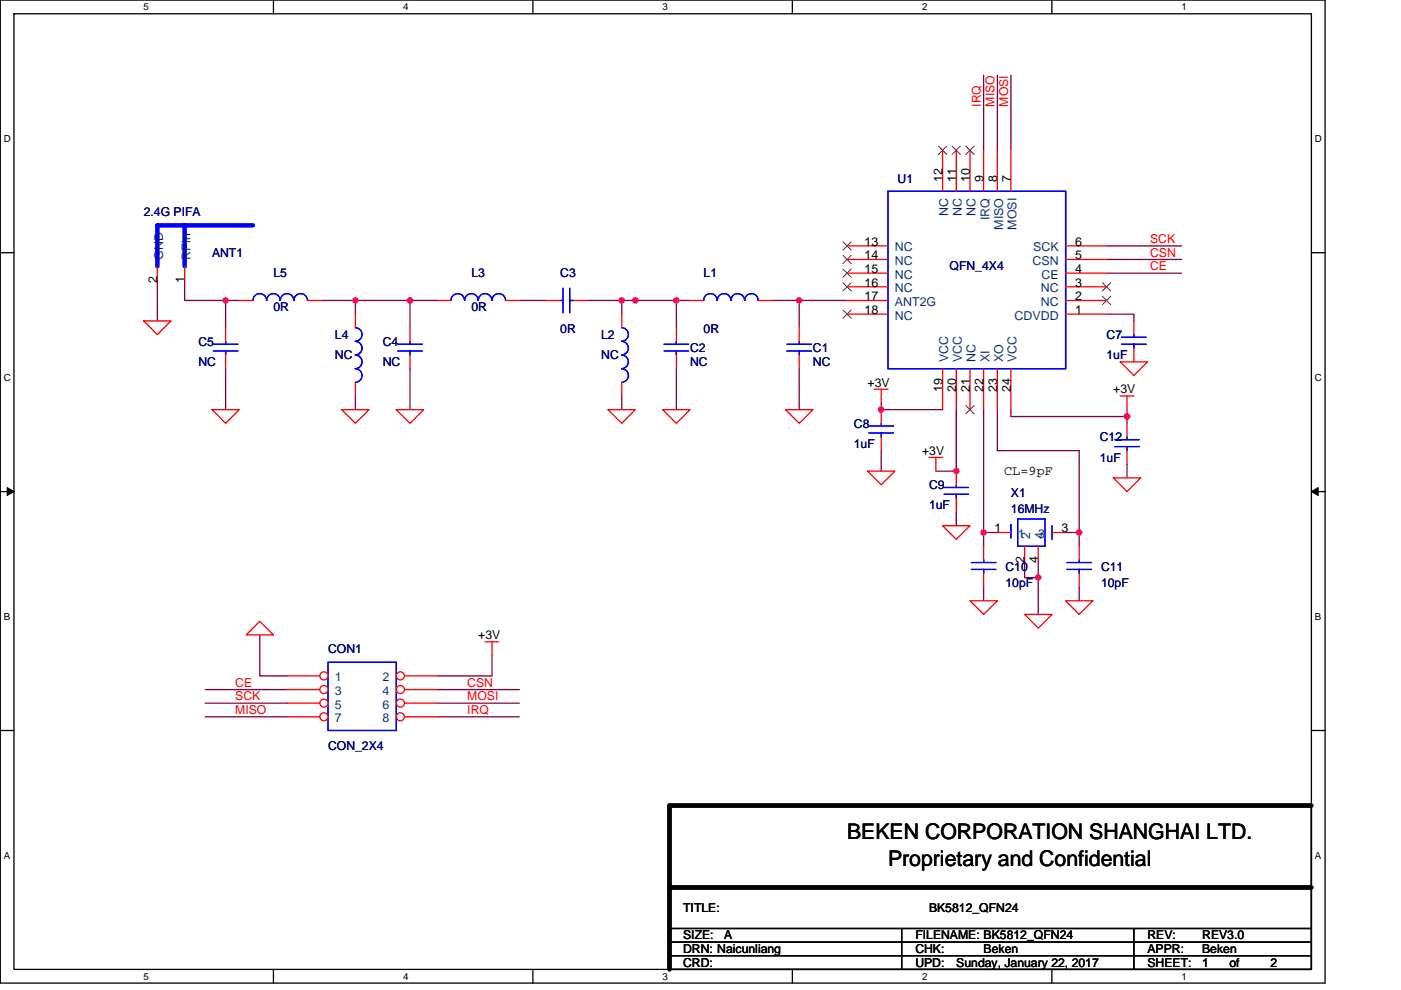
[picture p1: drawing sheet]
<svg xmlns="http://www.w3.org/2000/svg" width="297mm" height="210mm" viewBox="0 0 297 210" stroke-linecap="round" stroke-linejoin="round" font-family="sans-serif">
<path d="M.1 0h280.8v208.5h-280.8zM3 2.9h275v202.7h-275z" fill="none" stroke="#000" stroke-width=".28"/>
<g fill="#fff">
<path d="M30.5 .3h1.1v2.3h-1.1z"/>
<path d="M30.5 205.9h1.1v2.3h-1.1z"/>
</g>
<path d="M58 0v2.9M58 205.6v2.9" fill="none" stroke="#000" stroke-width=".28"/>
<g fill="#fff">
<path d="M85.5 .3h1.1v2.3h-1.1z"/>
<path d="M85.5 205.9h1.1v2.3h-1.1z"/>
</g>
<path d="M113 0v2.9M113 205.6v2.9" fill="none" stroke="#000" stroke-width=".28"/>
<g fill="#fff">
<path d="M140.5 .3h1.1v2.3h-1.1z"/>
<path d="M140.5 205.9h1.1v2.3h-1.1z"/>
</g>
<path d="M168 0v2.9M168 205.6v2.9" fill="none" stroke="#000" stroke-width=".28"/>
<g fill="#fff">
<path d="M195.5 .3h1.2v2.3h-1.2z"/>
<path d="M195.5 205.9h1.2v2.3h-1.2z"/>
</g>
<path d="M223 0v2.9M223 205.6v2.9" fill="none" stroke="#000" stroke-width=".28"/>
<g fill="#fff">
<path d="M250.5 .3h1.2v2.3h-1.2z"/>
<path d="M250.5 205.9h1.2v2.3h-1.2z"/>
<path d="M.8 28.3h1.5v2.3h-1.5z"/>
<path d="M278.8 28.3h1.5v2.3h-1.5z"/>
<path d="M.8 78.9h1.5v2.3h-1.5z"/>
<path d="M278.8 78.9h1.5v2.3h-1.5z"/>
</g>
<path d="M.1 53.6h2.9M278 53.6h2.9" fill="none" stroke="#000" stroke-width=".28"/>
<g fill="#fff">
<path d="M.8 129.6h1.4v2.3h-1.4z"/>
<path d="M278.8 129.6h1.4v2.3h-1.4z"/>
</g>
<path d="M.1 104.3h2.9M278 104.3h2.9" fill="none" stroke="#000" stroke-width=".28"/>
<path d="M1.5 103.4l1.5 .9-1.5 .8zM278 104.3l1.5-.9v1.7z" fill="#000" stroke="#000" stroke-width=".21"/>
<g fill="#fff">
<path d="M.8 180.3h1.4v2.3h-1.4z"/>
<path d="M278.8 180.3h1.4v2.3h-1.4z"/>
</g>
<path d="M.1 154.9h2.9M278 154.9h2.9M278 170.9v34.7h-136.1M141.9 196.9h136.1M141.9 199.8h136.1M191.2 196.9v8.7M240.4 196.9v8.7M141.9 202.7h136.1" fill="none" stroke="#000" stroke-width=".28"/>
<g fill="none" stroke="#800040" stroke-width=".28">
<path d="M208.6 16v15.9M211.5 16v15.9M214.3 16v15.9M33.4 59.4v8.7M39.2 59.4v4.3h8.6M234.6 52.2h15.9M234.6 55h15.9M234.6 57.9h15.9M47.8 78.2v8.7M50.7 63.7h-2.9v5.8M68.1 63.7h7.3M75.4 63.7h11.5v5.8"/>
<path d="M75.4 63.7v2.9M86.9 78.2v8.7M86.9 63.7h5.8M110.1 63.7h5.8M124.6 63.7h7.2M143.4 78.2v8.7M143.4 63.7h2.9M143.4 63.7h-11.6v2.9M143.4 63.7v5.8M163.7 63.7h5.8v5.8M169.5 78.2v8.7M169.5 63.7h10.1"/>
<path d="M234.6 66.6h5.8v1.5M75.4 84v2.9M131.8 84v2.9M186.8 85.4v1.5h13.1M186.8 95.6v4.3M202.8 86.9v13h-4.4M208.6 86.9v26M211.5 86.9v8.7h17.3v17.3M214.3 86.9v1.4h24.6M238.9 98.5v2.9M238.9 86.9v1.4M238.9 88.3v1.5"/>
<path d="M202.8 108.6v2.9M208.6 112.9h2.9M208.6 112.9v2.9M217.2 118.7v3.8h2.9M220.1 118.7v3.8M225.9 112.9h2.9M228.8 112.9v2.9M55.1 134.7v8.7h5.8M104.3 139v4.4h-11.6M208.6 124.5v2.9M220.1 122.5v7.8M228.8 124.5v2.9"/>
<path d="M43.5 146.3h17.4M43.5 152h17.4M43.5 149.1h17.4M92.7 152h17.4M92.7 149.1h17.4M92.7 146.3h17.4"/>
</g>
<g fill="#f0f" stroke="#f0f" stroke-width=".28">
<circle cx="228.8" cy="112.9" r=".57"/>
<circle cx="220.1" cy="122.5" r=".57"/>
<circle cx="208.5" cy="112.9" r=".57"/>
<circle cx="169.4" cy="63.7" r=".57"/>
<circle cx="238.9" cy="88.3" r=".57"/>
<circle cx="202.8" cy="99.9" r=".57"/>
<circle cx="186.8" cy="86.9" r=".57"/>
<circle cx="143.4" cy="63.7" r=".57"/>
<circle cx="131.8" cy="63.7" r=".57"/>
<circle cx="86.9" cy="63.7" r=".57"/>
<circle cx="134.7" cy="63.7" r=".57"/>
<circle cx="75.3" cy="63.7" r=".57"/>
<circle cx="47.8" cy="63.7" r=".57"/>
</g>
<g fill="none" stroke="#f00" stroke-width=".28">
<path d="M30.5 68.1h5.8l-2.9 2.9zM47.8 69.5v2.9M47.8 75.3v2.9M50.7 63.7h2.9M65.2 63.7h2.9M86.9 69.5v2.9M86.9 75.3v2.9M92.7 63.7h2.9M107.2 63.7h2.9M131.8 66.6v2.9M237.5 76.8h5.8l-2.9 2.9zM45 86.9h5.7l-2.9 2.9z"/>
<path d="M72.5 86.9h5.7l-2.8 2.9zM84 86.9h5.8l-2.9 2.9zM128.9 86.9h5.8l-2.9 2.9zM131.8 81.1v2.9M140.5 86.9h5.8l-2.9 2.9zM166.6 86.9h5.8l-2.9 2.9zM183.9 99.9h5.8l-2.9 2.9zM185.4 82.5h2.9M186.8 82.5v2.9M197 97h2.9M198.4 97v2.9M202.8 99.9v2.9"/>
<path d="M237.5 84h2.9M238.9 84v2.9M199.9 111.5h5.8l-2.9 2.9zM202.8 105.7v2.9M236 101.4h5.8l-2.9 2.9zM55.1 131.8l2.9 2.9h-5.8zM102.9 136.1h2.8M104.3 136.1v2.9M205.7 127.4h5.8l-2.9 2.9zM217.2 130.3h5.8l-2.9 2.9zM225.9 127.4h5.8l-2.9 2.9z"/>
</g>
<path d="M278 170.9h-136.1v34.7M141.9 188.2h136.1" fill="none" stroke="#000" stroke-width=".87"/>
<g fill="none" stroke="#00f" stroke-width=".28">
<path d="M45.2 74.4h5.3M45.2 73h5.3M47.8 72.4v.6M47.8 74.4v.9M53.6 63.7a1.42 1.42 0 0 1 1.5-1.4h-.1a1.44 1.44 0 0 1 1.5 1.4M56.5 63.7a1.42 1.42 0 0 1 1.5-1.4h-.1a1.44 1.44 0 0 1 1.5 1.4 1.43 1.43 0 0 1 1.5-1.4 1.43 1.43 0 0 1 1.4 1.4M62.3 63.7a1.43 1.43 0 0 1 1.5-1.4 1.44 1.44 0 0 1 1.4 1.4M84.3 74.4h5.2M84.3 73h5.2M86.9 72.4v.6M86.9 74.4v.9M95.6 63.7a1.43 1.43 0 0 1 1.5-1.4 1.43 1.43 0 0 1 1.4 1.4 1.43 1.43 0 0 1 1.5-1.4h-.1a1.44 1.44 0 0 1 1.5 1.4 1.43 1.43 0 0 1 1.5-1.4h-.1a1.44 1.44 0 0 1 1.5 1.4"/>
<path d="M104.3 63.7a1.42 1.42 0 0 1 1.4-1.4 1.44 1.44 0 0 1 1.5 1.4M131.8 69.5a1.44 1.44 0 0 1 1.4 1.5 1.48 1.48 0 0 1-1.4 1.4 1.47 1.47 0 0 1 1.4 1.5 1.48 1.48 0 0 1-1.4 1.4M131.8 75.3a1.45 1.45 0 0 1 1.4 1.4 1.46 1.46 0 0 1-1.4 1.5M131.8 78.2a1.45 1.45 0 0 1 1.4 1.4 1.46 1.46 0 0 1-1.4 1.5M200.1 104.8h5.3M200.1 103.4h5.3M202.8 102.8v.6M202.8 104.8v.9M69.6 140.5h14.4v14.4h-14.4z"/>
</g>
<circle cx="68.7" cy="143.3" r=".86" fill="#fff" stroke="#f00" stroke-width=".28"/>
<path d="M60.9 143.4h6.9" fill="none" stroke="#f00" stroke-width=".28"/>
<circle cx="84.9" cy="143.3" r=".86" fill="#fff" stroke="#f00" stroke-width=".28"/>
<path d="M85.8 143.4h6.9" fill="none" stroke="#f00" stroke-width=".28"/>
<circle cx="68.7" cy="146.2" r=".86" fill="#fff" stroke="#f00" stroke-width=".28"/>
<path d="M60.9 146.3h6.9" fill="none" stroke="#f00" stroke-width=".28"/>
<circle cx="84.9" cy="146.2" r=".86" fill="#fff" stroke="#f00" stroke-width=".28"/>
<path d="M85.8 146.3h6.9" fill="none" stroke="#f00" stroke-width=".28"/>
<circle cx="68.7" cy="149.1" r=".86" fill="#fff" stroke="#f00" stroke-width=".28"/>
<path d="M60.9 149.1h6.9" fill="none" stroke="#f00" stroke-width=".28"/>
<circle cx="84.9" cy="149.1" r=".86" fill="#fff" stroke="#f00" stroke-width=".28"/>
<path d="M85.8 149.1h6.9" fill="none" stroke="#f00" stroke-width=".28"/>
<circle cx="68.7" cy="152" r=".86" fill="#fff" stroke="#f00" stroke-width=".28"/>
<path d="M60.9 152h6.9" fill="none" stroke="#f00" stroke-width=".28"/>
<circle cx="84.9" cy="152" r=".86" fill="#fff" stroke="#f00" stroke-width=".28"/>
<g fill="none" stroke="#f00" stroke-width=".28">
<path d="M199.9 31.9v8.7M202.8 31.9v8.7M205.7 31.9v8.7M208.6 31.9v8.7M211.5 31.9v8.7M214.3 31.9v8.7M33.4 56.5v2.9M39.2 56.5v2.9M179.6 52.2h8.7M179.6 55h8.7M179.6 57.9h8.7M225.9 52.2h8.7"/>
<path d="M225.9 55h8.7M225.9 57.9h8.7M75.4 66.6v2.9M115.9 63.7h2.9M121.7 63.7h2.9M143.4 69.5v2.9M143.4 75.3v2.9M146.3 63.7h2.9M160.8 63.7h2.9M169.5 69.5v2.9M169.5 75.3v2.9M179.6 63.7h8.7"/>
<path d="M179.6 60.8h8.7M179.6 66.6h8.7M199.9 78.2v8.7M202.8 78.2v8.7M205.7 78.2v8.7M208.6 78.2v8.7M211.5 78.2v8.7M214.3 78.2v8.7M225.9 63.7h8.7M225.9 60.8h8.7M225.9 66.6h8.7M240.4 68.1v2.9"/>
<path d="M240.4 73.9v2.9M75.4 81.1v2.9M186.8 86.9v2.9M186.8 92.7v2.9M238.9 89.8v2.9M238.9 95.6v2.9M208.6 115.8v2.9M211.5 112.9h2.8M217.2 115.8v2.9M220.1 115.8v2.9M223 112.9h2.9M228.8 115.8v2.9"/>
<path d="M208.6 121.6v2.9M228.8 121.6v2.9M85.8 152h6.9"/>
</g>
<g fill="none" stroke="#00f" stroke-width=".28">
<path d="M188.3 40.6h37.6v37.6h-37.6zM75.3 69.5a1.44 1.44 0 0 1 1.5 1.5 1.47 1.47 0 0 1-1.5 1.4 1.47 1.47 0 0 1 1.5 1.5 1.47 1.47 0 0 1-1.5 1.4M75.3 75.3a1.45 1.45 0 0 1 1.5 1.4 1.45 1.45 0 0 1-1.5 1.5M75.3 78.2a1.45 1.45 0 0 1 1.5 1.4 1.45 1.45 0 0 1-1.5 1.5M118.8 63.7h.6M119.4 61.1v5.2M120.8 63.7h.9M120.8 61.1v5.2M140.8 74.4h5.2M140.8 73h5.2M143.4 72.4v.6M143.4 74.4v.9"/>
<path d="M149.2 63.7a1.43 1.43 0 0 1 1.4-1.4 1.44 1.44 0 0 1 1.5 1.4 1.43 1.43 0 0 1 1.4-1.4 1.44 1.44 0 0 1 1.5 1.4M155 63.7a1.42 1.42 0 0 1 1.4-1.4 1.44 1.44 0 0 1 1.5 1.4M157.9 63.7a1.42 1.42 0 0 1 1.4-1.4 1.44 1.44 0 0 1 1.5 1.4M166.9 74.4h5.2M166.9 73h5.2M169.5 72.4v.6M169.5 74.4v.9M237.8 73h5.2M237.8 71.5h5.2M240.4 71v.5M240.4 73v.9M184.2 91.8h5.2"/>
<path d="M184.2 90.4h5.2M186.8 89.8v.6M186.8 91.8v.9M236.3 94.7h5.3M236.3 93.3h5.3M238.9 92.7v.6M238.9 94.7v.9M205.9 119.3h5.3M208.6 118.7v.6M214.3 111.2v2.9M215.8 110.1h5.8v5.7h-5.8zM223 111.5v2.9"/>
<path d="M226.2 119.3h5.2M228.8 118.7v.6M205.9 120.8h5.3M208.6 120.8v.8M226.2 120.8h5.2M228.8 120.8v.8"/>
</g>
<path d="M39.2 47.8v8.7M53.6 47.8h-20.2v8.7" fill="none" stroke="#00f" stroke-width=".87"/>
<g fill="none" stroke="#804000" stroke-width=".21">
<path d="M199 31l1.7 1.8M200.7 31l-1.7 1.8M201.9 31l1.7 1.8M203.6 31l-1.7 1.8M204.8 31l1.7 1.8M206.5 31l-1.7 1.8M178.7 51.3l1.8 1.7M178.7 54.2l1.8 1.7M178.7 57.1l1.8 1.7M178.7 60l1.8 1.7M180.5 51.3l-1.8 1.7M180.5 54.2l-1.8 1.7"/>
<path d="M180.5 57.1l-1.8 1.7M180.5 60l-1.8 1.7M233.7 60l1.8 1.7M235.5 60l-1.8 1.7M178.7 65.8l1.8 1.7M180.5 65.8l-1.8 1.7M233.7 62.9l1.8 1.7M235.5 62.9l-1.8 1.7M204.8 86l1.7 1.8M206.5 86l-1.7 1.8"/>
</g>
<g fill="#f0f" stroke="#f0f" stroke-width=".28">
<circle cx="228.8" cy="112.9" r=".57"/>
<circle cx="220.1" cy="122.5" r=".57"/>
<circle cx="208.5" cy="112.9" r=".57"/>
<circle cx="169.4" cy="63.7" r=".57"/>
<circle cx="238.9" cy="88.3" r=".57"/>
<circle cx="202.8" cy="99.9" r=".57"/>
<circle cx="186.8" cy="86.9" r=".57"/>
<circle cx="143.4" cy="63.7" r=".57"/>
<circle cx="131.8" cy="63.7" r=".57"/>
<circle cx="86.9" cy="63.7" r=".57"/>
<circle cx="134.7" cy="63.7" r=".57"/>
<circle cx="75.3" cy="63.7" r=".57"/>
<circle cx="47.8" cy="63.7" r=".57"/>
</g>
<g font-size="4.6">
<text x="179.6" y="177.9">BEKEN CORPORATION SHANGHAI LTD.</text>
<text x="188.3" y="183.7">Proprietary and Confidential</text>
</g>
<text font-size="2.9" x="212.9" y="100.8">CL=9pF</text>
<g font-size="2.6" fill="#f00">
<text x="208" y="22.6" transform="rotate(-90 208 22.6)">IRQ</text>
<text x="210.9" y="22.6" transform="rotate(-90 210.9 22.6)">MISO</text>
<text x="213.8" y="22.6" transform="rotate(-90 213.8 22.6)">MOSI</text>
<text x="243.9" y="51.6">SCK</text>
<text x="243.9" y="54.5">CSN</text>
<text x="243.9" y="57.4">CE</text>
<text x="49.9" y="145.7">CE</text>
<text x="49.9" y="148.6">SCK</text>
<text x="99.1" y="148.6">MOSI</text>
<text x="99.1" y="145.7">CSN</text>
<text x="49.9" y="151.5">MISO</text>
<text x="99.1" y="151.5">IRQ</text>
</g>
<g font-size="2.6" fill="#000080">
<text x="190.3" y="38.8">U1</text>
<text x="30.5" y="45.8">2.4G PIFA</text>
<text x="45" y="54.5">ANT1</text>
<text x="58" y="58.8">L5</text>
<text x="100" y="58.8">L3</text>
<text x="118.8" y="58.8">C3</text>
<text x="149.2" y="58.8">L1</text>
<text x="201.3" y="57.4">QFN_4X4</text>
<text x="58" y="66.1">0R</text>
<text x="71" y="71.8">L4</text>
<text x="100" y="66.1">0R</text>
<text x="118.8" y="70.7">0R</text>
<text x="127.5" y="71.8">L2</text>
<text x="149.2" y="70.7">0R</text>
<text x="234.6" y="71.8">C7</text>
<text x="42.1" y="73.3">C5</text>
<text x="42.1" y="77.6">NC</text>
<text x="71" y="76.2">NC</text>
<text x="81.1" y="73.3">C4</text>
<text x="81.1" y="77.6">NC</text>
<text x="127.5" y="76.2">NC</text>
<text x="146.3" y="74.7">C2</text>
<text x="146.3" y="77.6">NC</text>
<text x="172.4" y="74.7">C1</text>
<text x="172.4" y="77.6">NC</text>
<text x="234.6" y="76.2">1uF</text>
<text x="181" y="90.7">C8</text>
<text x="181" y="95">1uF</text>
<text x="233.2" y="93.6">C12</text>
<text x="233.2" y="97.9">1uF</text>
<text x="197" y="103.7">C9</text>
<text x="214.3" y="105.4">X1</text>
<text x="197" y="108">1uF</text>
<text x="214.3" y="108.9">16MHz</text>
<text x="213.2" y="121.1">C10</text>
<text x="213.2" y="124.5">10pF</text>
<text x="233.4" y="121.1">C11</text>
<text x="233.4" y="124.5">10pF</text>
<text x="69.6" y="138.5">CON1</text>
<text x="69.6" y="159">CON_2X4</text>
</g>
<g font-size="2.6">
<text x="199.8" y="38.5" transform="rotate(-90 199.8 38.5)">12</text>
<text x="202.7" y="38.5" transform="rotate(-90 202.7 38.5)">11</text>
<text x="205.6" y="38.5" transform="rotate(-90 205.6 38.5)">10</text>
<text x="208.5" y="38.5" transform="rotate(-90 208.5 38.5)">9</text>
<text x="211.4" y="38.5" transform="rotate(-90 211.4 38.5)">8</text>
<text x="214.3" y="38.5" transform="rotate(-90 214.3 38.5)">7</text>
<text x="183.3" y="52.1">13</text>
<text x="228" y="52.1">6</text>
<text x="33.3" y="60" transform="rotate(-90 33.3 60)">2</text>
<text x="39.1" y="60" transform="rotate(-90 39.1 60)">1</text>
<text x="183.3" y="55">14</text>
<text x="183.3" y="57.9">15</text>
<text x="228" y="55">5</text>
<text x="228" y="57.9">4</text>
<text x="183.3" y="60.8">16</text>
<text x="183.3" y="63.7">17</text>
<text x="228" y="60.8">3</text>
<text x="228" y="63.7">2</text>
<text x="183.3" y="66.6">18</text>
<text x="228" y="66.6">1</text>
<text x="183.9" y="82">+3V</text>
<text x="199.8" y="83.2" transform="rotate(-90 199.8 83.2)">19</text>
<text x="202.7" y="83.2" transform="rotate(-90 202.7 83.2)">20</text>
<text x="205.6" y="83.2" transform="rotate(-90 205.6 83.2)">21</text>
<text x="208.5" y="83.2" transform="rotate(-90 208.5 83.2)">22</text>
<text x="211.4" y="83.2" transform="rotate(-90 211.4 83.2)">23</text>
<text x="214.3" y="83.2" transform="rotate(-90 214.3 83.2)">24</text>
<text x="236" y="83.4">+3V</text>
<text x="195.5" y="96.5">+3V</text>
<text x="210.8" y="112.9">1</text>
<text x="225.1" y="112.9">3</text>
<text x="217.2" y="119.3" transform="rotate(-90 217.2 119.3)">2</text>
<text x="220.1" y="119.3" transform="rotate(-90 220.1 119.3)">4</text>
<text x="101.4" y="135.6">+3V</text>
<text x="144.8" y="193.5">TITLE:</text>
<text x="197" y="193.5">BK5812_QFN24</text>
<text x="144.8" y="199.3">SIZE:</text>
<text x="144.8" y="202.1">DRN: Naicunliang</text>
<text x="153.5" y="199.3">A</text>
<text x="194.1" y="202.1">CHK:</text>
<text x="194.1" y="199.3">FILENAME: BK5812_QFN24</text>
<text x="208.6" y="202.1">Beken</text>
<text x="243.3" y="202.1">APPR:</text>
<text x="243.3" y="199.3">REV:</text>
<text x="254.9" y="199.3">REV3.0</text>
<text x="254.9" y="202.1">Beken</text>
<text x="144.8" y="205">CRD:</text>
<text x="194.1" y="205">UPD:</text>
<text x="202.8" y="205">Sunday, January 22, 2017</text>
<text x="243.3" y="205">SHEET:</text>
<text x="254.9" y="205">1</text>
<text x="260.7" y="205">of</text>
<text x="269.4" y="205">2</text>
</g>
<g font-size="2.6" fill="#004080">
<text x="201.1" y="45.8" transform="rotate(-90 201.1 45.8)">NC</text>
<text x="204" y="45.8" transform="rotate(-90 204 45.8)">NC</text>
<text x="206.9" y="45.8" transform="rotate(-90 206.9 45.8)">NC</text>
<text x="209.8" y="46.7" transform="rotate(-90 209.8 46.7)">IRQ</text>
<text x="189.7" y="53.3">NC</text>
<text x="212.7" y="48.7" transform="rotate(-90 212.7 48.7)">MISO</text>
<text x="215.5" y="48.7" transform="rotate(-90 215.5 48.7)">MOSI</text>
<text x="219.1" y="53.3">SCK</text>
<text x="34.6" y="55.1" transform="rotate(-90 34.6 55.1)">GND</text>
<text x="40.4" y="55.1" transform="rotate(-90 40.4 55.1)">RFin</text>
<text x="189.7" y="56.2">NC</text>
<text x="189.7" y="59.1">NC</text>
<text x="218.9" y="56.2">CSN</text>
<text x="220.8" y="59.1">CE</text>
<text x="189.7" y="62">NC</text>
<text x="189.7" y="64.9">ANT2G</text>
<text x="220.7" y="62">NC</text>
<text x="220.7" y="64.9">NC</text>
<text x="189.7" y="67.8">NC</text>
<text x="215.1" y="67.8">CDVDD</text>
<text x="201.1" y="76.8" transform="rotate(-90 201.1 76.8)">VCC</text>
<text x="204" y="76.8" transform="rotate(-90 204 76.8)">VCC</text>
<text x="206.9" y="76.8" transform="rotate(-90 206.9 76.8)">NC</text>
<text x="209.8" y="76.8" transform="rotate(-90 209.8 76.8)">XI</text>
<text x="212.7" y="76.8" transform="rotate(-90 212.7 76.8)">XO</text>
<text x="215.5" y="76.8" transform="rotate(-90 215.5 76.8)">VCC</text>
<text x="215.8" y="114.1">1</text>
<text x="218.4" y="114.4" transform="rotate(-90 218.4 114.4)">2</text>
<text x="220.1" y="114.1">3</text>
<text x="221.3" y="114.4" transform="rotate(-90 221.3 114.4)">4</text>
<text x="71" y="144.5">1</text>
<text x="71" y="147.4">3</text>
<text x="81.1" y="144.5">2</text>
<text x="81.1" y="147.4">4</text>
<text x="71" y="150.3">5</text>
<text x="71" y="153.2">7</text>
<text x="81.1" y="150.3">6</text>
<text x="81.1" y="153.2">8</text>
</g>
<g font-size="2.1">
<text x="30.5" y="2.2">5</text>
<text x="85.5" y="2.2">4</text>
<text x="140.5" y="2.2">3</text>
<text x="195.5" y="2.2">2</text>
<text x="250.5" y="2.2">1</text>
<text x=".8" y="30.1">D</text>
<text x="278.8" y="30.1">D</text>
<text x=".8" y="80.8">C</text>
<text x="278.8" y="80.8">C</text>
<text x=".8" y="131.4">B</text>
<text x="278.8" y="131.4">B</text>
<text x=".8" y="182.1">A</text>
<text x="278.8" y="182.1">A</text>
<text x="30.5" y="207.8">5</text>
<text x="85.5" y="207.8">4</text>
<text x="140.5" y="207.8">3</text>
<text x="195.5" y="207.8">2</text>
<text x="250.5" y="207.8">1</text>
</g>
</svg>
